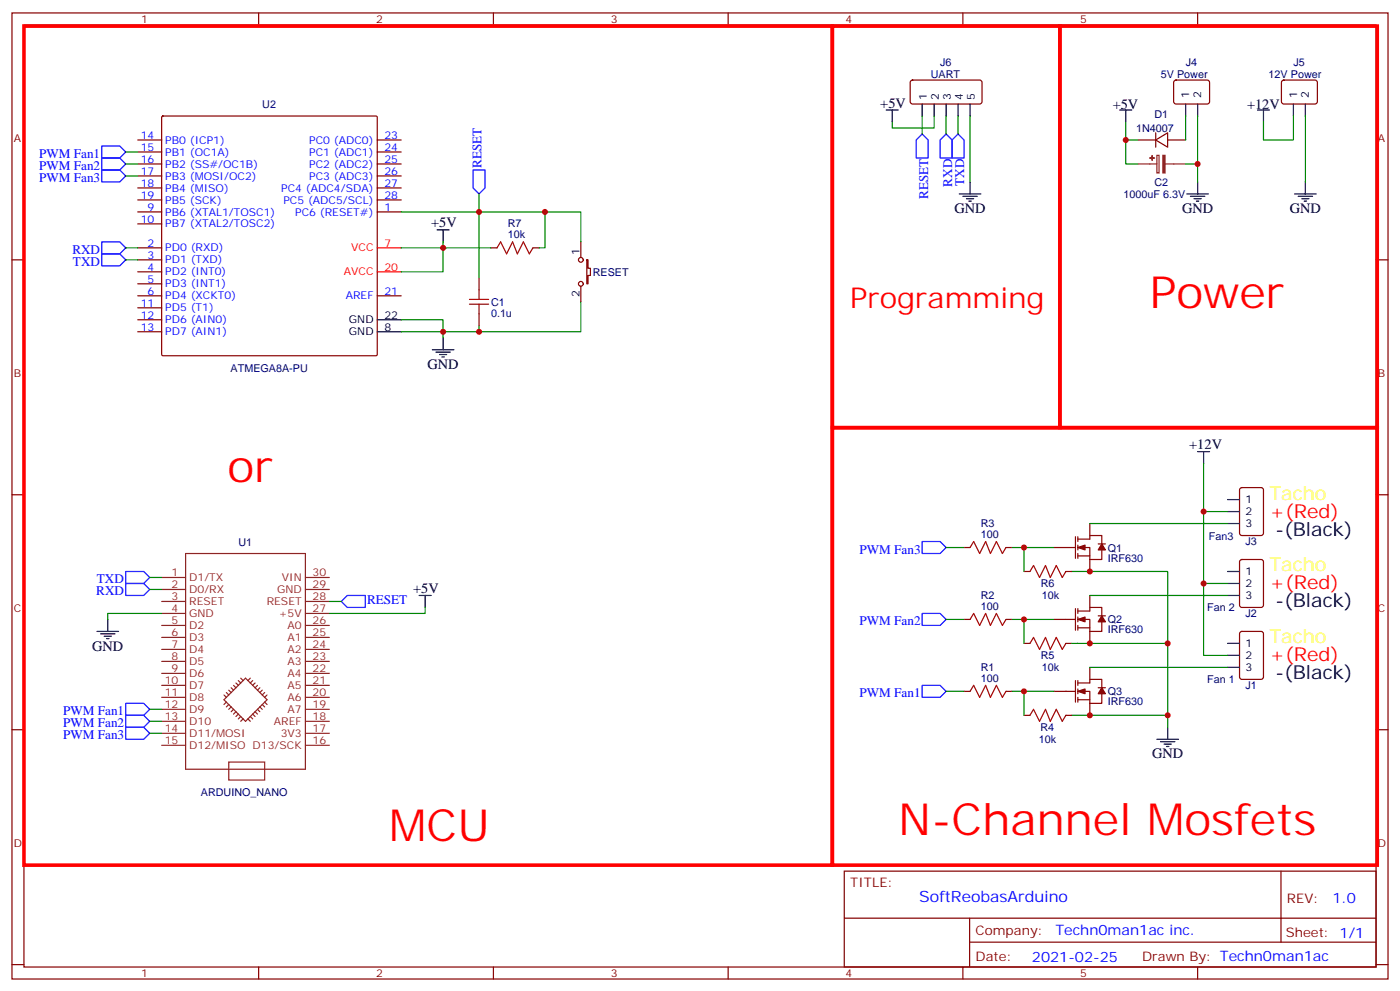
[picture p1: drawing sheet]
<svg xmlns="http://www.w3.org/2000/svg" width="412mm" height="292mm" viewBox="0 0 412 292" stroke-linecap="round" stroke-linejoin="round" font-family="sans-serif">
<g fill="none" stroke="#870000" stroke-width=".35">
<path d="M3.5 3.8h405.4v284.3h-405.4zM7.1 7.3h398.2v277.3h-398.2zM76.2 3.8v3.5M145.3 3.8v3.5M214.5 3.8v3.5M283.6 3.8v3.5M352.8 3.8v3.5M47.7 34.3l.3-.2h62.8l.3 .2v70.1l-.2 .3h-62.9l-.3-.2zM268.3 23.8l.5-.2h20l.5 .7-.1 5.9-.6 .4h-20.1l-.4-.7v-5.6zM340.4 39.1v4.2M346 23.8l.4-.2h9.5l.4 .7-.1 5.9-.6 .4h-9.4l-.5-.7v-5.6zM377.7 23.8l.5-.2h9.4l.5 .7-.1 5.9-.7 .4h-9.4l-.4-.7v-5.6z"/>
<path d="M40.6 41.2h7M40.6 44.7h7M40.6 48.3h7M40.6 51.8h7M40.6 55.3h7M40.6 58.8h7M111.1 41.2h7.1M111.1 44.7h7.1M111.1 48.3h7.1M111.1 51.8h7.1M111.1 55.3h7.1M111.1 58.8h7.1"/>
<path d="M335.1 41.2h5.3M340.4 41.2l3.6-2.1v4.2zM344 41.2h5.2M3.5 76.5h3.6M40.6 76.5h7M40.6 62.4h7M40.6 73h7M40.6 65.9h7M111.1 62.4h7.1M144.6 73h1.8M157 73h1.7M171.1 71.2v4.6"/>
<path d="M172.9 76.5h.3v2.5h.7v2.1h-.7v2.4h-.3zM405.3 76.5h3.6M40.6 80h7M40.6 83.5h7M40.6 87.1h7M40.6 90.6h7M40.6 94.1h7M40.6 97.6h7M111.1 87.1h7.1M141.1 81.8v3.5M141.1 92.4v3.5M171.1 84.2v4.6"/>
<path d="M3.5 145.6h3.6M316.8 158v6.3M317.5 158.7h3.5v-1.1h3.6v2.5M317.5 158v1.4M321 154.1v3.5M365.4 143.7l.4-.2h5.7l.6 .4 .1 13-.5 .7h-5.9l-.6-.4-.1-13zM405.3 145.6h3.6M284 161.1h1.8M296.3 161.1h1.8M301.6 168.2h1.8M310.4 161.1h6.4M314 168.2h1.7"/>
<path d="M316.8 179.1v6.4M317.5 161.1h3.5v3.6M317.5 179.8h3.5v-1h3.6v2.5M317.5 163.6h3.5M317.5 160.4v1.5M317.5 162.9v1.4M317.5 179.1v1.5M321 164.7v3.5M321 175.3v3.5M323.5 160.1h2.1M324.6 161.9v2.8h-3.6M365.4 164.9l.4-.2h5.7l.6 .4 .1 13-.5 .6-5.9 .1-.6-.5-.1-12.9z"/>
<path d="M284 182.3h1.8M296.3 182.3h1.8M301.6 189.4h1.8M310.4 182.3h6.4M314 189.4h1.7M317.5 182.3h3.5v3.5M317.5 181.6v1.4M317.5 184.1v1.4M317.5 184.8h3.5M321 185.8v3.6M321 196.4v3.6M323.5 181.3h2.1"/>
<path d="M324.6 183v2.8h-3.6M365.4 186l.4-.2h5.7l.6 .5 .1 12.9-.5 .7-5.9 .1-.6-.5-.1-13zM3.5 214.8h3.6M284 203.5h1.8M296.3 203.5h1.8M301.6 210.5h1.8M310.4 203.5h6.4M314 210.5h1.7M316.8 200.3v6.4M317.5 201h3.5v-1h3.6v2.4M317.5 203.5h3.5v3.5M317.5 200.3v1.4"/>
<path d="M317.5 202.8v1.4M317.5 205.2v1.5M317.5 206h3.5M321 207v3.5M323.5 202.4h2.1M324.6 204.2v2.8h-3.6M405.3 214.8h3.6M248.7 256.4h156.6v28.2h-156.6zM377.3 256.4v20.9M248.7 270.2h156.5M285.6 277.3h119.6M285.6 270.2v14.2"/>
<path d="M3.5 283.9h3.6M76.2 284.6v3.5M145.3 284.6v3.5M214.5 284.6v3.5M283.6 284.6v3.5M352.8 284.6v3.5M405.3 283.9h3.6"/>
<circle cx="171.1" cy="76.5" r=".71"/>
<circle cx="171.1" cy="83.5" r=".71"/>
</g>
<g fill="none" stroke="#8c2424" stroke-width=".35">
<path d="M335.1 48.3h5.7M340.8 45.7h.6v5.2h-.6zM343.3 48.3h5.9M47.6 177h7.1M47.6 173.5h7.1M47.6 170h7.1M54.7 162.9h35.3v63.5h-35.3zM90 177h7M90 173.5h7M90 170h7M47.6 198.2h7.1M47.6 194.7h7.1"/>
<path d="M47.6 191.1h7.1M47.6 187.6h7.1M47.6 184.1h7.1M47.6 180.6h7.1M70.9 199.6l.7 .7M73.7 199.6l-.7 .7M90 198.2h7M90 194.7h7M90 191.1h7M90 187.6h7M90 184.1h7M90 180.6h7"/>
<path d="M47.6 215.8h7.1M47.6 212.3h7.1M47.6 208.8h7.1M47.6 205.2h7.1M47.6 201.7h7.1M47.6 219.4h7.1M66 206l6.3-6.4 6.4 6.4-6.4 6.3zM66 204.5l.7 .7M66.7 203.8l.7 .7M66.7 206.7l-.7 .7M67.4 203.1l.7 .7M67.4 207.4l-.7 .7"/>
<path d="M68.1 202.4l.7 .7M68.1 208.1l-.7 .7M68.8 201.7l.7 .7M68.8 208.8l-.7 .7M69.5 209.5l-.7 .7M69.5 201l.7 .7M70.2 200.3l.7 .7M70.2 210.2l-.7 .7M70.9 210.9l-.7 .7M71.6 211.6l-.7 .7M73 211.6l.7 .7M73.7 210.9l.7 .7"/>
<path d="M74.4 210.2l.7 .7M74.4 200.3l-.7 .7M75.1 209.5l.7 .7M75.1 201l-.7 .7M75.8 208.8l.8 .7M75.8 201.7l-.7 .7M76.6 208.1l.7 .7M76.6 202.4l-.8 .7M77.3 207.4l.7 .7M77.3 203.1l-.7 .7M78 206.7l.7 .7M78 203.8l-.7 .7"/>
<path d="M78.7 204.5l-.7 .7M90 215.8h7M90 212.3h7M90 208.8h7M90 205.2h7M90 201.7h7M90 219.4h7M67.4 224.3h10.6v5.3h-10.6z"/>
</g>
<path d="M111.1 73h7.1M111.1 80h7.1" fill="none" stroke="#f00" stroke-width=".35"/>
<g fill="none" stroke="#000" stroke-width=".35">
<path d="M261.1 32.4h3.5M262.8 32.4v3.5M271.6 30.6v3.5M275.2 30.6v3.5M278.7 30.6v3.5M282.2 30.6v3.5M285.8 30.6v3.5M329.8 32.4h3.6M331.6 32.4v3.5M349.2 30.6v3.5M352.8 30.6v3.5M370.4 32.4h3.5"/>
<path d="M372.2 32.4v3.5M381 30.6v3.5M384.5 30.6v3.5M282.6 57.1h6.3M283.6 57.8h4.3M284.7 58.5h2.1M285.4 59.2h.7M285.8 53.6v3.5M349.6 57.1h6.4M350.7 57.8h4.2M351.7 58.5h2.1M352.4 59.2h.7"/>
<path d="M352.8 53.6v3.5M381.4 57.1h6.3M382.4 57.8h4.2M383.5 58.5h2.1M384.2 59.2h.7M384.5 53.6v3.5M128.8 67.7h3.5M130.5 67.7v3.5M111.1 97.6h7.1M111.1 94.1h7.1M130.5 99.4v3.5M127.4 102.9h6.3"/>
<path d="M128.4 103.6h4.2M129.5 104.4h2.1M130.2 105.1h.7M352.8 132.9h3.5M354.5 132.9v3.6M361.6 154.1h3.5M361.6 147h3.5M361.6 150.6h3.5M123.5 175.3h3.5M125.2 175.3v3.5M361.6 175.3h3.5M361.6 168.2h3.5"/>
<path d="M361.6 171.7h3.5M28.6 185.8h6.3M29.6 186.5h4.3M30.7 187.3h2.1M31.4 188h.7M31.7 182.3v3.5M361.6 196.4h3.5M361.6 189.4h3.5M361.6 192.9h3.5M340.8 217.6h6.3M341.8 218.3h4.3M342.9 219h2.1"/>
<path d="M343.6 219.7h.7M344 214.1v3.5"/>
</g>
<g fill="#870000" stroke="#870000" stroke-width=".35">
<path d="M317.5 161.1l2.1-.7v1.5z"/>
<path d="M324.6 160.1l1 1.8h-2.1z"/>
<path d="M317.5 182.3l2.1-.7v1.4z"/>
<path d="M324.6 181.3l1 1.7h-2.1z"/>
<path d="M317.5 203.5l2.1-.7v1.4z"/>
<path d="M324.6 202.4l1 1.8h-2.1z"/>
</g>
<g fill="none" stroke="#008700" stroke-width=".35">
<path d="M271.6 34.1v5.3M275.2 34.1v3.6h-12.4v-1.8M278.7 34.1v5.3M282.2 34.1v5.3M285.8 34.1v19.5M331.6 35.9v5.3M349.2 34.1v7.1M352.8 34.1v19.5M381 34.1v7.1h-8.8v-5.3M384.5 34.1v19.5M37 51.8h3.6M37 48.3h3.6"/>
<path d="M37 44.7h3.6M141.1 57.1v24.7M335.1 41.2h-3.5v7.1h3.5M349.2 48.3h3.6M37 73h3.6M37 76.5h3.6M118.2 62.4h42.3v10.6h-1.8M118.2 73h26.4M130.5 71.2v8.8h-12.3M160.5 62.4h10.6v8.8M118.2 94.1h12.3v5.3M141.1 95.9v1.7h-22.9"/>
<path d="M171.1 88.8v8.8h-30M354.5 136.5v56.4h7.1M321 154.1h40.6M354.5 150.6h7.1M44.1 170h3.5M44.1 173.5h3.5M97 177h3.5M125.2 178.8v1.8h-28.2M278.7 161.1h5.3M298.1 161.1h12.3M301.6 161.1v7.1M315.7 168.2h28.3v21.2"/>
<path d="M321 175.3h40.6M354.5 171.7h7.1M47.6 180.6h-15.9v1.7M278.7 182.3h5.3M298.1 182.3h12.3M301.6 182.3v7.1M315.7 189.4h28.3v21.1M321 196.4h40.6M44.1 208.8h3.5M44.1 212.3h3.5M44.1 215.8h3.5M278.7 203.5h5.3"/>
<path d="M298.1 203.5h12.3M301.6 203.5v7M315.7 210.5h28.3v3.6"/>
</g>
<path d="M146.4 73l1.1-1.8 1.7 3.5 1.8-3.5 1.4 3.5 1.8-3.5 1.7 3.5 1.1-1.7M138.3 89.5h5.6M138.3 88.1h5.6M141.1 85.3v2.8M141.1 89.5v2.9M285.8 161.1l1-1.7 1.8 3.5 1.7-3.5 1.4 3.5 1.8-3.5 1.8 3.5 1-1.8M303.4 168.2l1-1.8 1.8 3.6 1.8-3.6 1.4 3.6 1.7-3.6 1.8 3.6 1.1-1.8M285.8 182.3l1-1.7 1.8 3.5 1.7-3.5 1.4 3.5 1.8-3.5 1.8 3.5 1-1.8M303.4 189.4l1-1.8 1.8 3.5 1.8-3.5 1.4 3.5 1.7-3.5 1.8 3.5 1.1-1.7M285.8 203.5l1-1.8 1.8 3.5 1.7-3.5 1.4 3.5 1.8-3.5 1.8 3.5 1-1.7M303.4 210.5l1-1.7 1.8 3.5 1.8-3.5 1.4 3.5 1.7-3.5 1.8 3.5 1.1-1.8" fill="none" stroke="#a10000" stroke-width=".35"/>
<g fill="none" stroke="#00f" stroke-width=".35">
<path d="M271.6 39.4l1.8 1.8v5.3h-3.5v-5.3zM278.7 39.4l1.8 1.8v5.3h-3.6v-5.3zM282.2 39.4l1.8 1.8v5.3h-3.5v-5.3zM30 43h5.3l1.7 1.7-1.7 1.8h-5.3zM30 46.5h5.3l1.7 1.8-1.7 1.7h-5.3zM30 50h5.3l1.7 1.8-1.7 1.8h-5.3zM139.3 50h3.6v5.3l-1.8 1.8-1.8-1.8zM30 71.2h5.3l1.7 1.8-1.7 1.7h-5.3zM30 74.7h5.3l1.7 1.8-1.7 1.7h-5.3zM271.6 159.4h5.3l1.8 1.7-1.8 1.8h-5.3zM37 171.7h5.3l1.8 1.8-1.8 1.8h-5.3zM37 168.2h5.3l1.8 1.8-1.8 1.7h-5.3z"/>
<path d="M100.5 177l1.8-1.7h5.3v3.5h-5.3zM271.6 180.6h5.3l1.8 1.7-1.8 1.8h-5.3zM37 214.1h5.3l1.8 1.7-1.8 1.8h-5.3zM37 210.5h5.3l1.8 1.8-1.8 1.8h-5.3zM37 207h5.3l1.8 1.8-1.8 1.7h-5.3zM271.6 201.7h5.3l1.8 1.8-1.8 1.7h-5.3z"/>
</g>
<g fill="#8c2424" stroke="#8c2424" stroke-width=".35">
<path d="M342.5 45.7h.7v5.2h-.7z"/>
<path d="M339.4 45.8v1.4z"/>
<path d="M338.7 46.5h1.4z"/>
</g>
<path d="M7.1 7.7h238.1v246.9h-238.1zM245.2 7.7h67v118.2h-67zM312.2 7.7h93.5v118.2h-93.5zM245.2 125.9h160.5v128.7h-160.5z" fill="none" stroke="#f00" stroke-width="1.1"/>
<g fill="#c00">
<circle cx="344" cy="210.5" r=".88"/>
<circle cx="344" cy="189.4" r=".88"/>
<circle cx="354.5" cy="150.6" r=".88"/>
<circle cx="354.5" cy="171.7" r=".88"/>
<circle cx="321" cy="168.2" r=".88"/>
<circle cx="321" cy="189.4" r=".88"/>
<circle cx="321" cy="210.5" r=".88"/>
<circle cx="301.6" cy="161.1" r=".88"/>
<circle cx="301.6" cy="182.3" r=".88"/>
<circle cx="301.6" cy="203.5" r=".88"/>
<circle cx="130.5" cy="97.6" r=".88"/>
<circle cx="130.5" cy="73" r=".88"/>
<circle cx="141.1" cy="62.4" r=".88"/>
<circle cx="141.1" cy="97.6" r=".88"/>
<circle cx="160.5" cy="62.4" r=".88"/>
<circle cx="331.6" cy="41.2" r=".88"/>
<circle cx="352.8" cy="48.3" r=".88"/>
</g>
<g font-size="13.1" fill="#f00">
<text x="338.7" y="90.6">Power</text>
<text x="67" y="141.7">or</text>
<text x="264.6" y="245.8">N-Channel Mosfets</text>
<text x="114.7" y="247.6">MCU</text>
</g>
<text font-size="8.5" fill="#f00" x="250.5" y="90.6">Programming</text>
<g font-size="5.6" fill="#ff0">
<text x="373.9" y="147">Tacho</text>
<text x="373.9" y="168.2">Tacho</text>
<text x="373.9" y="189.4">Tacho</text>
</g>
<g font-size="5.6" fill="#f00">
<text x="373.9" y="152.3">+(Red)</text>
<text x="373.9" y="173.5">+(Red)</text>
<text x="373.9" y="194.7">+(Red)</text>
</g>
<g font-size="5.6">
<text x="375.7" y="157.6">-(Black)</text>
<text x="375.7" y="178.8">-(Black)</text>
<text x="375.7" y="200">-(Black)</text>
</g>
<text font-size="4.6" fill="#00f" x="270.8" y="265.4">SoftReobasArduino</text>
<g font-size="4.2">
<text x="259.3" y="31.7">+5V</text>
<text x="327.8" y="32">+5V</text>
<text x="367.3" y="32.1">+12V</text>
<text x="281.2" y="62.7">GND</text>
<text x="348.2" y="62.7">GND</text>
<text x="379.9" y="62.7">GND</text>
<text x="127" y="67">+5V</text>
<text x="125.9" y="108.6">GND</text>
<text x="350.3" y="132.2">+12V</text>
<text x="121.7" y="174.6">+5V</text>
<text x="27.2" y="191.5">GND</text>
<text x="339.4" y="223.2">GND</text>
</g>
<g font-size="4.2" fill="#00f">
<text x="392.5" y="265.7">1.0</text>
<text x="310.9" y="275.2">Techn0man1ac inc.</text>
<text x="304" y="283">2021-02-25</text>
</g>
<g font-size="3.9" fill="#00f">
<text x="11.5" y="46.5">PWM Fan1</text>
<text x="11.5" y="50">PWM Fan2</text>
<text x="11.5" y="53.6">PWM Fan3</text>
<text x="141.8" y="49.5" transform="rotate(-90 141.8 49.5)">RESET</text>
<text x="273.4" y="58.5" transform="rotate(-90 273.4 58.5)">RESET</text>
<text x="280.5" y="55" transform="rotate(-90 280.5 55)">RXD</text>
<text x="284" y="54.8" transform="rotate(-90 284 54.8)">TXD</text>
<text x="21.3" y="74.7">RXD</text>
<text x="21.5" y="78.2">TXD</text>
<text x="253.2" y="162.9">PWM Fan3</text>
<text x="28.6" y="171.7">TXD</text>
<text x="28.4" y="175.3">RXD</text>
<text x="108.1" y="177.7">RESET</text>
<text x="253.2" y="184.1">PWM Fan2</text>
<text x="253.2" y="205.2">PWM Fan1</text>
<text x="18.6" y="214.1">PWM Fan2</text>
<text x="18.6" y="210.5">PWM Fan1</text>
<text x="18.6" y="217.6">PWM Fan3</text>
</g>
<g font-size="3.9" fill="#800">
<text x="250.5" y="261">TITLE:</text>
<text x="379.1" y="265.7">REV:</text>
<text x="287.4" y="275.2">Company:</text>
<text x="378.7" y="275.8">Sheet: 1/1</text>
<text x="287.4" y="282.9">Date:</text>
<text x="336.4" y="282.9">Drawn By: Techn0man1ac</text>
</g>
<g font-size="3.2" fill="#800">
<text x="41.6" y="6.8">1</text>
<text x="110.8" y="6.8">2</text>
<text x="179.9" y="6.8">3</text>
<text x="249.1" y="6.8">4</text>
<text x="318.2" y="6.8">5</text>
<text x="4.1" y="41.9">A</text>
<text x="405.9" y="41.9">A</text>
<text x="4.1" y="111.1">B</text>
<text x="405.9" y="111.1">B</text>
<text x="4.1" y="180.2">C</text>
<text x="405.9" y="180.2">C</text>
<text x="4.1" y="249.3">D</text>
<text x="405.9" y="249.3">D</text>
<text x="41.6" y="287.6">1</text>
<text x="110.8" y="287.6">2</text>
<text x="179.9" y="287.6">3</text>
<text x="249.1" y="287.6">4</text>
<text x="318.2" y="287.6">5</text>
</g>
<g font-size="3.2" fill="#000080">
<text x="274.2" y="22.9">UART</text>
<text x="277" y="19.4">J6</text>
<text x="342" y="22.9">5V Power</text>
<text x="349.3" y="19.4">J4</text>
<text x="373.7" y="22.9">12V Power</text>
<text x="381" y="19.4">J5</text>
<text x="77.2" y="31.8">U2</text>
<text x="340.1" y="34.9">D1</text>
<text x="334.7" y="38.8">1N4007</text>
<text x="331" y="58.2">1000uF 6.3V</text>
<text x="340.1" y="54.7">C2</text>
<text x="149.6" y="70.1">10k</text>
<text x="149.6" y="66.9">R7</text>
<text x="174.6" y="81.1">RESET</text>
<text x="144.6" y="90">C1</text>
<text x="144.6" y="93.2">0.1u</text>
<text x="67.9" y="109.4">ATMEGA8A-PU</text>
<text x="288.9" y="155.2">R3</text>
<text x="70.2" y="160.6">U1</text>
<text x="288.9" y="158.3">100</text>
<text x="356.1" y="158.8">Fan3</text>
<text x="366.9" y="160.5">J3</text>
<text x="326.3" y="165.3">IRF630</text>
<text x="326.3" y="162.3">Q1</text>
<text x="306.6" y="172.9">R6</text>
<text x="288.9" y="179.5">100</text>
<text x="288.9" y="176.3">R2</text>
<text x="306.9" y="176.4">10k</text>
<text x="355.6" y="180">Fan 2</text>
<text x="326.3" y="183.5">Q2</text>
<text x="366.9" y="181.7">J2</text>
<text x="326.3" y="186.4">IRF630</text>
<text x="288.9" y="197.5">R1</text>
<text x="306.6" y="194">R5</text>
<text x="306.9" y="197.6">10k</text>
<text x="288.9" y="200.7">100</text>
<text x="355.6" y="201.1">Fan 1</text>
<text x="366.9" y="202.9">J1</text>
<text x="326.3" y="207.6">IRF630</text>
<text x="326.3" y="204.7">Q3</text>
<text x="306.5" y="215.2">R4</text>
<text x="306" y="218.7">10k</text>
<text x="59.2" y="234.4">ARDUINO_NANO</text>
</g>
<g font-size="3.2">
<text x="273" y="29.3" transform="rotate(-90 273 29.3)">1</text>
<text x="276.6" y="29.3" transform="rotate(-90 276.6 29.3)">2</text>
<text x="280.1" y="29.3" transform="rotate(-90 280.1 29.3)">3</text>
<text x="283.6" y="29.3" transform="rotate(-90 283.6 29.3)">4</text>
<text x="287.2" y="29.3" transform="rotate(-90 287.2 29.3)">5</text>
<text x="350.3" y="28.9" transform="rotate(-90 350.3 28.9)">1</text>
<text x="353.8" y="28.9" transform="rotate(-90 353.8 28.9)">2</text>
<text x="382.1" y="28.9" transform="rotate(-90 382.1 28.9)">1</text>
<text x="385.6" y="28.9" transform="rotate(-90 385.6 28.9)">2</text>
<text x="170.7" y="75.1" transform="rotate(-90 170.7 75.1)">1</text>
<text x="170.7" y="87.3" transform="rotate(-90 170.7 87.3)">2</text>
<text x="102.8" y="95.2">GND</text>
<text x="113.2" y="93.8">22</text>
<text x="102.8" y="98.7">GND</text>
<text x="113.2" y="97.3">8</text>
<text x="366.9" y="148.1">1</text>
<text x="366.9" y="155.2">3</text>
<text x="366.9" y="151.6">2</text>
<text x="366.9" y="169.3">1</text>
<text x="366.9" y="172.8">2</text>
<text x="366.9" y="176.3">3</text>
<text x="366.9" y="190.4">1</text>
<text x="366.9" y="197.5">3</text>
<text x="366.9" y="194">2</text>
</g>
<g font-size="3.2" fill="#00f">
<text x="41.5" y="40.9">14</text>
<text x="113.2" y="40.9">23</text>
<text x="41.5" y="44.4">15</text>
<text x="41.5" y="47.9">16</text>
<text x="48.7" y="42.3">PB0 (ICP1)</text>
<text x="48.7" y="45.8">PB1 (OC1A)</text>
<text x="91.1" y="42.3">PC0 (ADC0)</text>
<text x="91.1" y="45.8">PC1 (ADC1)</text>
<text x="113.2" y="44.4">24</text>
<text x="113.2" y="47.9">25</text>
<text x="41.5" y="51.4">17</text>
<text x="48.7" y="49.3">PB2 (SS#/OC1B)</text>
<text x="48.7" y="52.8">PB3 (MOSI/OC2)</text>
<text x="91.1" y="49.3">PC2 (ADC2)</text>
<text x="91.1" y="52.8">PC3 (ADC3)</text>
<text x="113.2" y="51.4">26</text>
<text x="41.5" y="55">18</text>
<text x="41.5" y="58.5">19</text>
<text x="48.7" y="56.4">PB4 (MISO)</text>
<text x="48.7" y="59.9">PB5 (SCK)</text>
<text x="82.9" y="56.4">PC4 (ADC4/SDA)</text>
<text x="83.5" y="59.9">PC5 (ADC5/SCL)</text>
<text x="113.2" y="55">27</text>
<text x="113.2" y="58.5">28</text>
<text x="41.5" y="65.5">10</text>
<text x="43.5" y="62">9</text>
<text x="48.7" y="63.4">PB6 (XTAL1/TOSC1)</text>
<text x="87" y="63.4">PC6 (RESET#)</text>
<text x="113.2" y="62">1</text>
<text x="48.7" y="67">PB7 (XTAL2/TOSC2)</text>
<text x="43.5" y="72.6">2</text>
<text x="43.5" y="76.1">3</text>
<text x="48.7" y="74">PD0 (RXD)</text>
<text x="48.7" y="77.5">PD1 (TXD)</text>
<text x="43.5" y="79.7">4</text>
<text x="43.5" y="83.2">5</text>
<text x="48.7" y="81.1">PD2 (INT0)</text>
<text x="43.5" y="86.7">6</text>
<text x="48.7" y="84.6">PD3 (INT1)</text>
<text x="48.7" y="88.1">PD4 (XCKT0)</text>
<text x="101.9" y="88.1">AREF</text>
<text x="113.2" y="86.7">21</text>
<text x="41.5" y="90.2">11</text>
<text x="41.5" y="93.8">12</text>
<text x="48.7" y="91.7">PD5 (T1)</text>
<text x="48.7" y="95.2">PD6 (AIN0)</text>
<text x="41.5" y="97.3">13</text>
<text x="48.7" y="98.7">PD7 (AIN1)</text>
</g>
<g font-size="3.2" fill="#f00">
<text x="103.5" y="74">VCC</text>
<text x="113.2" y="72.6">7</text>
<text x="101.3" y="81.1">AVCC</text>
<text x="113.2" y="79.7">20</text>
</g>
<g font-size="3.2" fill="#8d2323">
<text x="50.5" y="173.1">2</text>
<text x="50.5" y="169.6">1</text>
<text x="55.7" y="171">D1/TX</text>
<text x="83" y="171">VIN</text>
<text x="92.1" y="169.6">30</text>
<text x="92.1" y="173.1">29</text>
<text x="50.5" y="176.7">3</text>
<text x="55.7" y="178.1">RESET</text>
<text x="55.7" y="174.6">D0/RX</text>
<text x="78.6" y="178.1">RESET</text>
<text x="81.6" y="174.6">GND</text>
<text x="92.1" y="176.7">28</text>
<text x="50.5" y="183.7">5</text>
<text x="50.5" y="180.2">4</text>
<text x="55.7" y="185.1">D2</text>
<text x="55.7" y="181.6">GND</text>
<text x="82.1" y="181.6">+5V</text>
<text x="84.7" y="185.1">A0</text>
<text x="92.1" y="180.2">27</text>
<text x="92.1" y="183.7">26</text>
<text x="50.5" y="190.8">7</text>
<text x="50.5" y="187.3">6</text>
<text x="55.7" y="188.7">D3</text>
<text x="84.7" y="188.7">A1</text>
<text x="92.1" y="190.8">24</text>
<text x="92.1" y="187.3">25</text>
<text x="50.5" y="197.8">9</text>
<text x="50.5" y="194.3">8</text>
<text x="55.7" y="195.7">D5</text>
<text x="55.7" y="192.2">D4</text>
<text x="84.7" y="195.7">A3</text>
<text x="84.7" y="192.2">A2</text>
<text x="92.1" y="197.8">22</text>
<text x="92.1" y="194.3">23</text>
<text x="48.5" y="201.4">10</text>
<text x="55.7" y="202.8">D7</text>
<text x="55.7" y="199.2">D6</text>
<text x="84.7" y="202.8">A5</text>
<text x="84.7" y="199.2">A4</text>
<text x="92.1" y="201.4">21</text>
<text x="48.5" y="208.4">12</text>
<text x="48.5" y="204.9">11</text>
<text x="55.7" y="209.8">D9</text>
<text x="55.7" y="206.3">D8</text>
<text x="84.7" y="209.8">A7</text>
<text x="84.7" y="206.3">A6</text>
<text x="92.1" y="208.4">19</text>
<text x="92.1" y="204.9">20</text>
<text x="48.5" y="215.5">14</text>
<text x="48.5" y="211.9">13</text>
<text x="55.7" y="213.4">D10</text>
<text x="80.7" y="213.4">AREF</text>
<text x="92.1" y="211.9">18</text>
<text x="92.1" y="215.5">17</text>
<text x="48.5" y="219">15</text>
<text x="55.7" y="216.9">D11/MOSI</text>
<text x="55.7" y="220.4">D12/MISO D13/SCK</text>
<text x="82.7" y="216.9">3V3</text>
<text x="92.1" y="219">16</text>
</g>
</svg>
